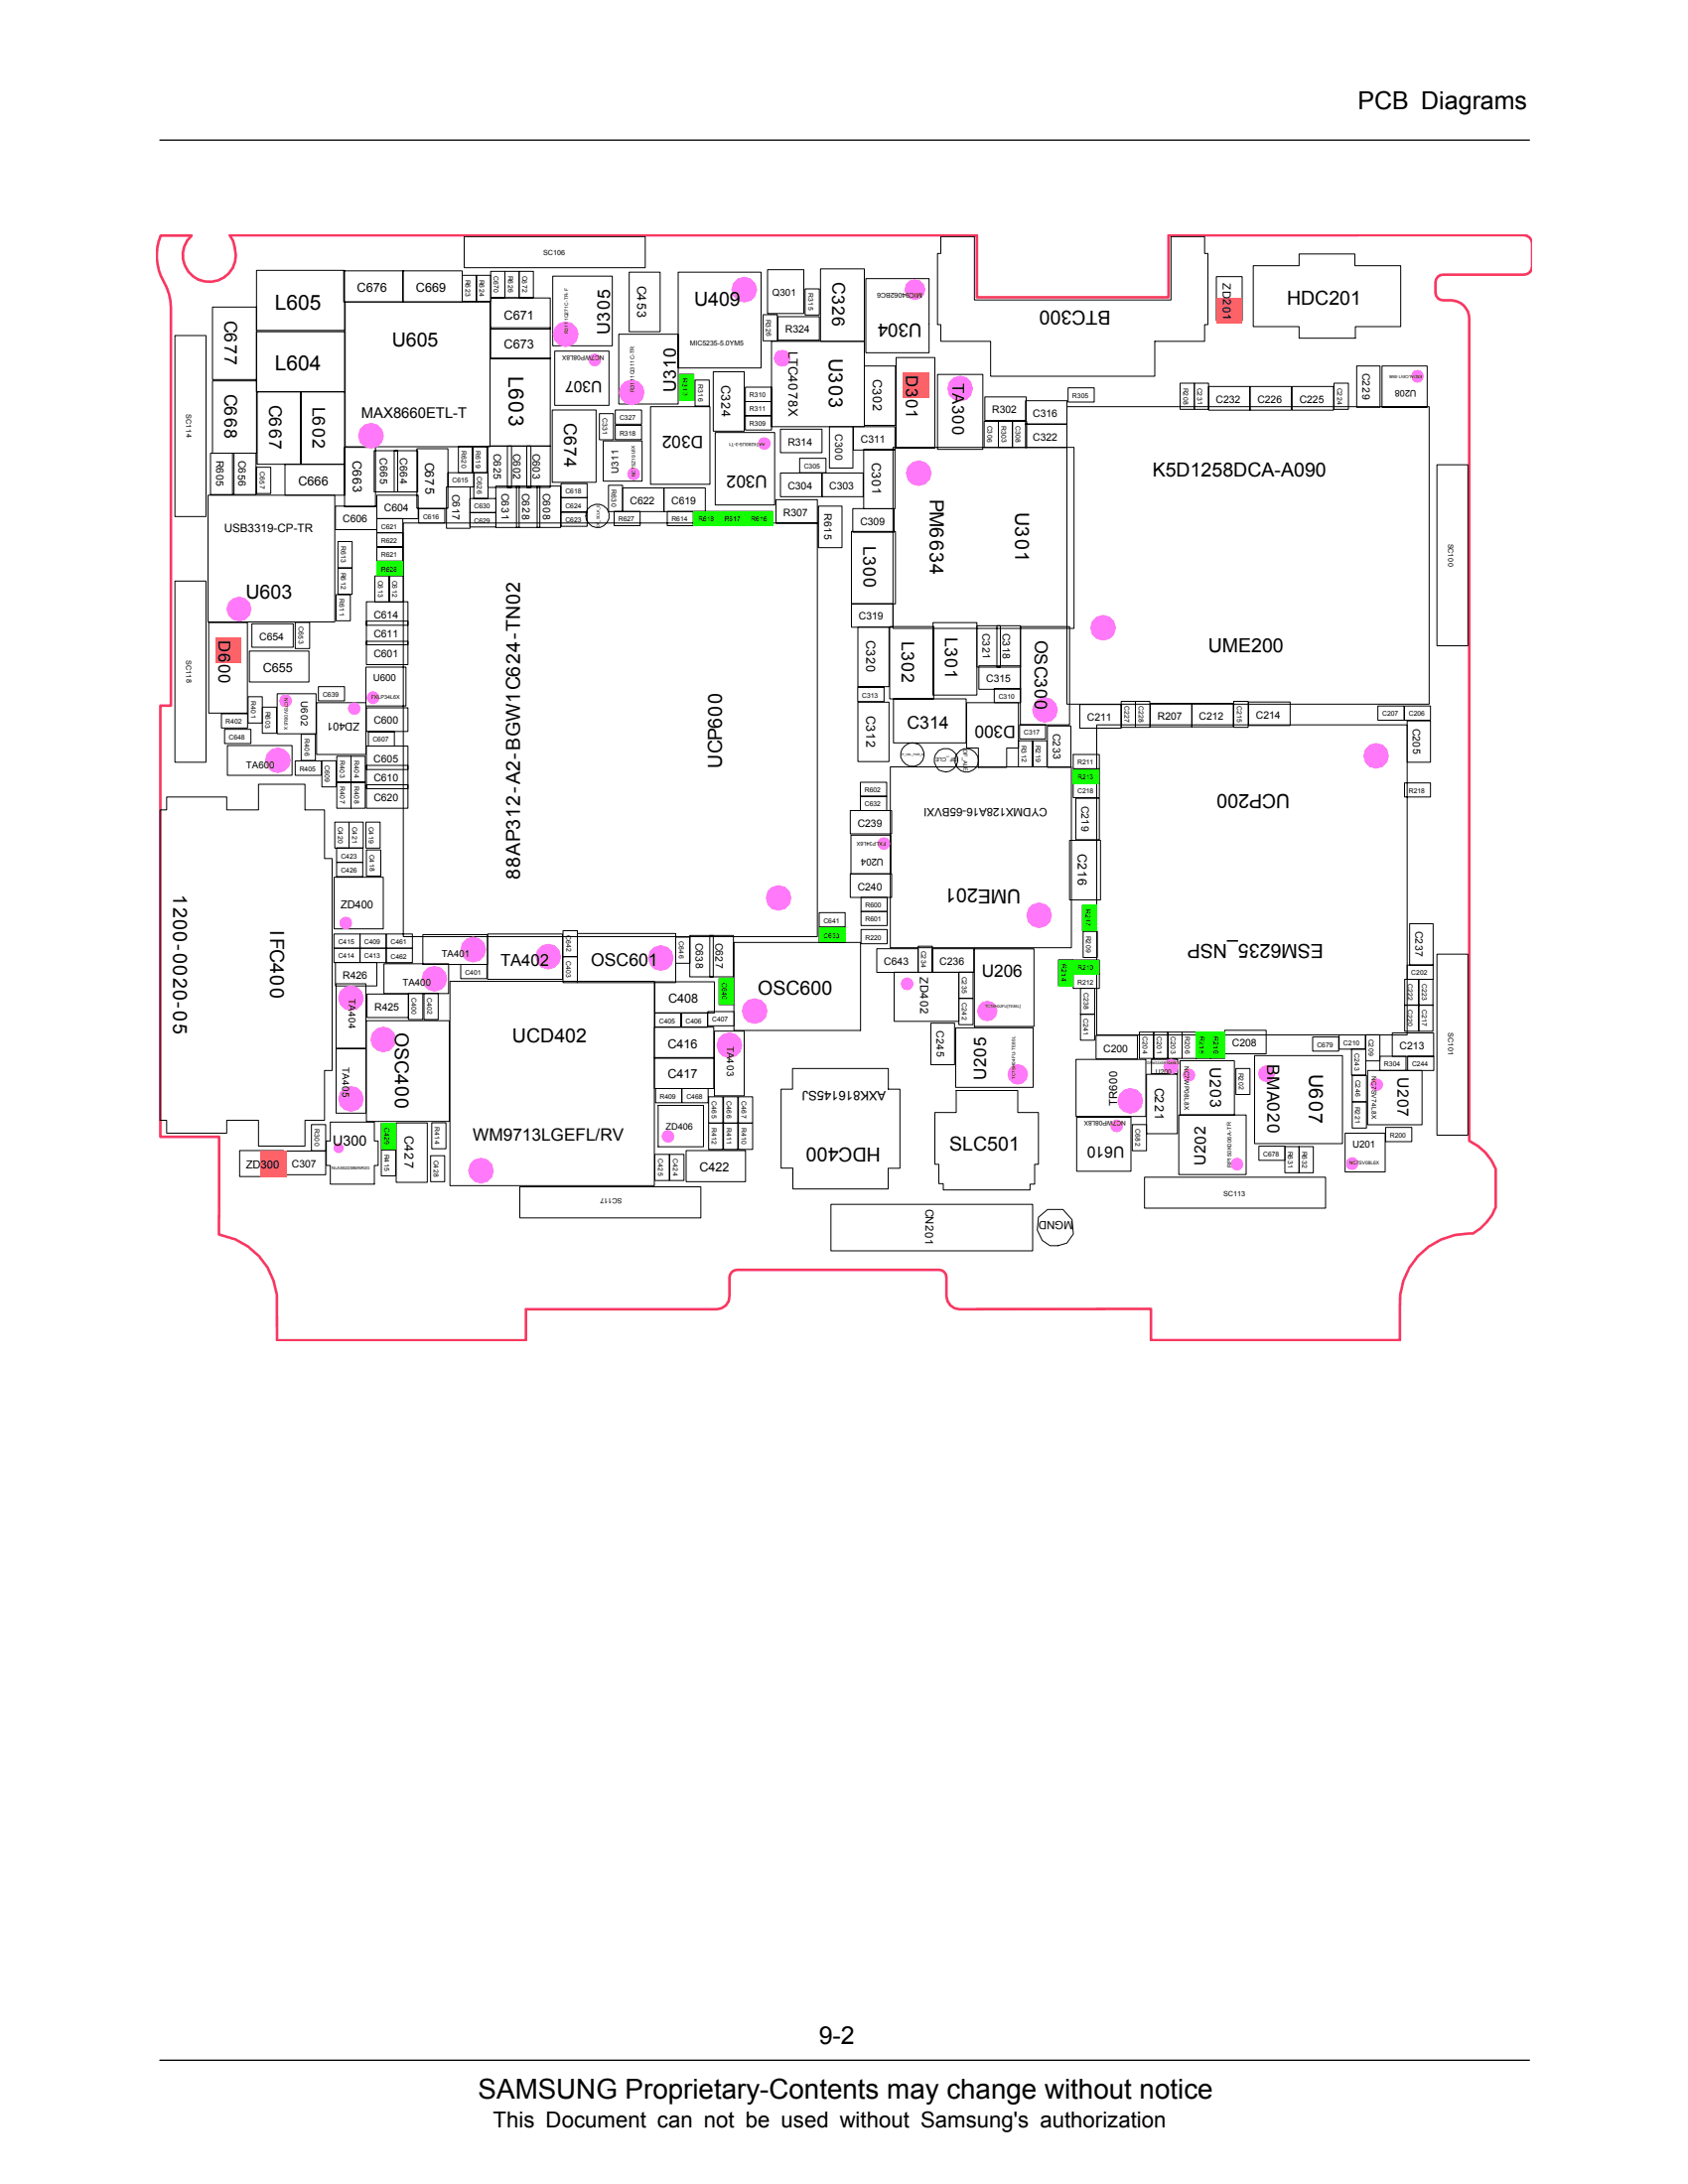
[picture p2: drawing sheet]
<svg xmlns="http://www.w3.org/2000/svg" width="216mm" height="279mm" viewBox="0 0 216 279" stroke-linecap="round" stroke-linejoin="round" font-family="sans-serif">
<path d="M20.4 263.6h175.2" fill="none" stroke="#000" stroke-width=".17"/>
<path d="M20.8 265.5h174.8v9h-174.8z" fill="#fff"/>
<path d="M20.4 17.9h175.2" fill="none" stroke="#000" stroke-width=".17"/>
<path d="M20.6 30.1h3.9a3.4 3.4 0 0 0 1.3 5.8 3.4 3.4 0 0 0 4.2-4.2l-.2-.9-.4-.7h95.5v7.9h24.6v-7.9h45.4a1.09 1.09 0 0 1 1.1 1v3a1.01 1.01 0 0 1-1.1 1h-10.3a.98 .98 0 0 0-1 1v1.3a.98 .98 0 0 0 1 1 3.1 3.1 0 0 1 2.6 .7 2.2 2.2 0 0 1 .7 1.6v105.2a6.6 6.6 0 0 1 3.4 3.6v5a6.8 6.8 0 0 1-2.9 3.3 9 9 0 0 0-9.4 9.7v3.9h-31.8v-4l-24.5 .1a1.7 1.7 0 0 1-1.6-1.7v-2.4a.94 .94 0 0 0-1-.9h-25.8a.98 .98 0 0 0-1 .9v2.4a1.63 1.63 0 0 1-1.6 1.7h-24.4v4h-31.9v-5.8a8.9 8.9 0 0 0-7.4-7.8v-12.5h-7.5v-55.1h1.4v-50.9a7.4 7.4 0 0 0-1.3-4.1 6.8 6.8 0 0 1 0-5.2z" fill="none" stroke="#f8385e" stroke-width=".33"/>
<g fill="none" stroke="#000" stroke-width=".13">
<path d="M27.2 39.3h5.6v9.3h-5.6zM32.8 34.6h11.3v7.7h-11.3zM44 34.6h7.6v4h-7.6zM44.2 38.6h18.5v18.6h-18.5zM51.5 34.6h7.6v4h-7.6zM59.1 35.2h1.8v3.4h-1.8zM59.4 30.3h23.1v3.9h-23.1zM60.9 35.2h1.9v3.4h-1.9zM62.8 34.7h1.8v3.4h-1.8zM62.8 38.1h7.6v4h-7.6zM64.6 34.7h1.8v3.4h-1.8zM66.4 34.7h1.8v3.4h-1.8z"/>
<path d="M70.7 35.3h7.6v8.9h-7.6zM80.5 34.8h3.9v7.6h-3.9zM86.7 34.8h10.6v12.3h-10.6zM98.2 34.5h4.6v5.6h-4.6zM103 37h1.8v3.3h-1.8zM104.9 34.4h5.7v9.3h-5.7zM110.7 35.6h8.1v9.5h-8.1zM120.3 30.3h4.3v8.1h25.2v-8.1h4.3v2.1h.4v9.1h-.4v2.2h-6.4v4.4h-21v-4.4h-6.4v-2.2h-.4v-9.1h.4zM155.6 35.4h3.3v5.6h-3.3zM160.3 34h5.9v-1.5h7.1v1.5h5.9v7.8h-5.8v1.5h-7.2v-1.5h-5.9zM22.4 42.9h4v23.2h-4zM26.9 58h3v5.3h-3z"/>
<path d="M27.2 48.7h5.6v9.3h-5.6zM29.7 58h3v5.3h-3zM32.8 59.8h1.8v3.3h-1.8zM32.8 42.4h11.3v7.7h-11.3zM32.9 50.1h5.6v9.3h-5.6zM36.4 59.4h7.7v4h-7.7zM38.4 50.1h5.7v9.3h-5.7zM44.1 57.2h3.9v7.6h-3.9zM47.9 57.7h3v5.2h-3zM50.4 57.7h3v5.2h-3zM53.3 57.4h4v7.6h-4zM58.6 57.1h1.9v3.4h-1.9z"/>
<path d="M60.5 57.1h1.8v3.4h-1.8zM62.4 57.1h3v5.3h-3zM62.7 45.8h7.7v11.3h-7.7zM62.8 41.9h7.6v4h-7.6zM64.9 57.1h3v5.3h-3zM67.4 57.1h3v5.3h-3zM70.6 52.5h5.6v9.2h-5.6zM71 44.9h6.9v7h-6.9zM76.7 52.9h1.8v3.4h-1.8zM77.2 56.4h4.9v5.2h-4.9zM78.7 52.5h3.4v1.8h-3.4zM78.7 54.4h3.4v1.8h-3.4z"/>
<path d="M79.1 42.8h7.6v8.9h-7.6zM83.2 52h7.6v10h-7.6zM86.9 47.9h1.8v3.3h-1.8zM88.9 48.6h1.8v3.3h-1.8zM91.2 47.6h4v7.6h-4zM91.5 55.3h7.6v9.3h-7.6zM95.3 51.4h3.4v1.8h-3.4zM95.3 49.5h3.4v1.9h-3.4zM95.3 53.2h3.4v1.8h-3.4zM97.6 40.3h1.8v3.3h-1.8zM98.7 43.7h11.9v10.9h-11.9zM99.5 40.5h5.3v3h-5.3z"/>
<path d="M99.8 54.9h5.3v3h-5.3zM102.3 58.6h3.3v1.9h-3.3zM106.1 54.6h3v5.3h-3zM109.2 54.6h5.3v3h-5.3zM110.5 57.5h4v7.6h-4zM110.6 46.8h3.9v7.6h-3.9zM114.2 57.2h23.2v23.2h-23.2zM114.6 45.7h5v11.6h-5zM119.9 47.9h5.8v9.6h-5.8zM125.9 53.9h1.8v3.4h-1.8zM126 50.8h5.3v3h-5.3zM127.7 53.9h1.8v3.4h-1.8z"/>
<path d="M129.5 53.9h1.8v3.4h-1.8zM131.2 54.3h5.3v3h-5.3zM131.2 51.3h5.3v3h-5.3zM136.5 52h46.3v38.1h-46.3zM136.6 49.6h3.4v1.8h-3.4zM150.9 49h1.9v3.4h-1.9zM152.8 49h1.8v3.4h-1.8zM154.6 49.4h5.3v3.1h-5.3zM159.9 49.4h5.3v3.1h-5.3zM165.3 49.4h5.3v3.1h-5.3zM170.6 49h1.9v3.4h-1.9zM173.5 46.8h3v5.3h-3z"/>
<path d="M176.8 46.8h5.7v5.3h-5.7zM183.8 59.5h3.9v23.1h-3.9zM22.4 74.3h4v23.2h-4zM26.6 63.4h16.2v16.2h-16.2zM26.7 79.7h4.9v11.5h-4.9zM32.2 79.8h5.3v3h-5.3zM37.8 79.6h1.8v3.4h-1.8zM42.9 64.7h5.3v3.1h-5.3zM43 76.1h1.8v3.3h-1.8zM43.2 69.3h1.8v3.3h-1.8zM43.2 72.7h1.8v3.3h-1.8zM46.9 77h5.3v3h-5.3z"/>
<path d="M46.9 79.5h5.3v3h-5.3zM47.9 73.7h1.9v3.3h-1.9zM48.2 66.3h3.3v1.9h-3.3zM48.2 63.4h5.3v3h-5.3zM48.2 68.2h3.3v1.8h-3.3zM48.2 70h3.3v1.8h-3.3zM48.2 71.8h3.3v1.8h-3.3zM49.8 73.7h1.8v3.3h-1.8zM51.6 66.9h52.9v52.9h-52.9zM53.6 65.1h3.3v1.8h-3.3zM57.1 62.3h3v5.3h-3zM57.3 60.5h3.3v1.8h-3.3z"/>
<path d="M60.1 63.8h3.3v1.8h-3.3zM60.1 65.6h3.3v1.8h-3.3zM60.6 60.5h1.8v3.3h-1.8zM63.4 62.2h3v5.3h-3zM66.1 62.2h2.9v5.3h-2.9zM68.7 62.2h3v5.3h-3zM71.8 63.7h3.3v1.8h-3.3zM71.8 65.5h3.3v1.8h-3.3zM71.8 61.9h3.3v1.8h-3.3zM77.8 62.1h1.8v3.3h-1.8zM78.5 65.4h3.4v1.8h-3.4zM79.6 62.4h5.3v3h-5.3z"/>
<path d="M84.9 62.4h5.3v3h-5.3zM85.3 65.4h3.4v1.8h-3.4zM88.7 65.4h3.4v1.8h-3.4zM92.1 65.4h3.4v1.8h-3.4zM95.5 65.4h3.3v1.8h-3.3zM99.3 63.9h5.2v3h-5.2zM99.8 60.5h5.3v3h-5.3zM104.7 64.7h3v5.4h-3zM105.1 60.5h5.3v3h-5.3zM108.9 68h5.6v9.3h-5.6zM108.9 77.2h5.3v3h-5.3zM109.1 65.1h5.3v3h-5.3z"/>
<path d="M119.3 79.7h5.6v9.2h-5.6zM28.3 91.3h3.4v1.8h-3.4zM28.7 93.3h3.4v1.8h-3.4zM29.1 95.4h8.3v3.8h-8.3zM31.7 89.1h1.8v3.4h-1.8zM31.9 83.3h7.6v3.9h-7.6zM33.5 90.5h1.9v3.3h-1.9zM35.5 88.8h4.9v5.1h-4.9zM37.8 97.3h3.3v1.9h-3.3zM38.5 93.9h1.8v3.4h-1.8zM40.5 89.9h6.3v6.6h-6.3zM40.7 87.8h3.4v1.9h-3.4z"/>
<path d="M41.2 97.3h1.8v3.4h-1.8zM43.1 96.8h1.8v3.3h-1.8zM44.9 96.8h1.8v3.3h-1.8zM46.8 85.3h5.1v5h-5.1zM46.9 97.9h5.3v3h-5.3zM46.9 95.4h5.3v3h-5.3zM46.9 82h5.3v3h-5.3zM46.9 90.6h5.3v3h-5.3zM47.1 93.6h3.3v1.8h-3.3zM109.7 87.9h3.4v1.8h-3.4zM109.7 89.8h4v7.6h-4zM109.7 80.2h4v7.6h-4z"/>
<path d="M113.8 80.2h5.6v9.2h-5.6zM113.9 98.1h23.1v23.1h-23.1zM114.3 89.4h9.3v5.6h-9.3zM123.6 89.9h6.7v5.8h-1.5v2.5h-3.7v-2.5h-1.5zM124.9 80.1h3.1v5.2h-3.1zM125.2 85.2h5.3v3h-5.3zM127.2 88.1h3.3v1.8h-3.3zM127.5 80.1h3v5.2h-3zM130.3 94.8h1.8v3.3h-1.8zM130.4 92.7h3.3v1.8h-3.3zM130.5 80.2h6.3v12.5h-6.3zM132.1 94.8h1.8v3.3h-1.8z"/>
<path d="M134 92.9h3v5.3h-3zM137.3 98.4h3.3v1.8h-3.3zM137.3 96.5h3.3v1.8h-3.3zM138.1 90.1h5.3v3.1h-5.3zM140.3 92.7h39.7v39.7h-39.7zM143.4 89.7h1.8v3.3h-1.8zM145.2 89.7h1.9v3.3h-1.9zM147.1 90h5.3v3h-5.3zM152.4 90h5.3v3h-5.3zM157.8 89.7h1.8v3.3h-1.8zM159.7 89.8h5.3v3h-5.3zM176.2 90.3h3.4v1.8h-3.4z"/>
<path d="M179.6 90.3h3.4v1.8h-3.4zM180 92.2h3v5.3h-3zM21.3 102h7.7v1.6h4.1v-3.3h5.9v3.3h2.5v6.2h1v27.1h-1v6.4h-2.5v3.3h-5.9v-3.3h-4.1v1.7h-7.7v-1.7h-.8v-39.7h.8zM42.7 119.5h3.4v1.8h-3.4zM42.7 112.2h6.3v6.6h-6.3zM42.8 105.2h1.8v3.3h-1.8zM43.1 110.3h3.3v1.8h-3.3zM43.1 108.5h3.3v1.8h-3.3zM43.1 100.1h1.8v3.3h-1.8zM44.6 105.2h1.9v3.3h-1.9zM44.9 100.1h1.8v3.3h-1.8zM46 119.5h3.4v1.8h-3.4z"/>
<path d="M46.8 105.2h1.8v3.3h-1.8zM46.9 108.7h1.8v3.4h-1.8zM46.9 100.4h5.3v3h-5.3zM49.4 119.5h3.3v1.8h-3.3zM54.1 119.6h8.3v3.8h-8.3zM62.4 119.5h9.5v5.8h-9.5zM72 119.1h1.9v3.3h-1.9zM73.9 119.4h12.5v6.3h-12.5zM86.4 119.9h1.8v3.3h-1.8zM88.2 119.7h3v5.3h-3zM90.8 119.7h3v5.3h-3zM104.8 118.7h3.3v1.8h-3.3z"/>
<path d="M104.8 116.8h3.3v1.8h-3.3zM108.8 111.8h5.2v3h-5.2zM108.8 103.7h5.2v3h-5.2zM108.8 106.8h5.1v5h-5.1zM110 101.9h3.4v1.8h-3.4zM110 100.1h3.4v1.8h-3.4zM110.1 116.6h3.4v1.8h-3.4zM110.1 114.8h3.4v1.8h-3.4zM110.1 118.9h3.4v1.8h-3.4zM136.8 107.5h4v7.6h-4zM137.3 100.2h3.3v1.8h-3.3zM137.6 102.1h3v5.3h-3z"/>
<path d="M138.5 115.8h1.8v3.3h-1.8zM138.5 119.1h1.9v3.4h-1.9zM179.6 100.2h3.4v1.8h-3.4zM180.3 118.2h3v5.3h-3zM42.7 121.3h3.4v1.8h-3.4zM42.9 123.1h5.3v3h-5.3zM43 134.1h3.8v8.3h-3.8zM43 125.9h3.8v8.2h-3.8zM46 121.3h3.4v1.8h-3.4zM46.9 130.6h10.6v12.9h-10.6zM46.9 127.2h5.3v3h-5.3zM49.1 123.3h8.3v3.8h-8.3z"/>
<path d="M49.4 121.3h3.3v1.8h-3.3zM52.2 127.1h1.9v3.3h-1.9zM54.2 127.1h1.8v3.3h-1.8zM57.6 125.5h26.1v26.2h-26.1zM58.9 123.4h3.4v1.8h-3.4zM72 122.4h1.9v3.3h-1.9zM83.7 135.3h7.6v4h-7.6zM83.7 131.4h7.6v4h-7.6zM83.8 125.6h7.6v4h-7.6zM83.8 129.6h3.3v1.8h-3.3zM83.8 139.3h3.4v1.8h-3.4zM87.1 129.6h3.4v1.8h-3.4z"/>
<path d="M87.2 139.3h3.4v1.8h-3.4zM90.5 129.4h3.4v1.8h-3.4zM91.4 131.9h3.8v8.3h-3.8zM92 125.2h1.8v3.3h-1.8zM93.9 120.6h16.2v11.2h-16.2zM101.4 136.7h12.2v2.6h1.5v10.2h-1.5v2.6h-12.2v-2.7h-1.5v-10.1h1.5zM112.1 121.4h5.3v3h-5.3zM114.4 124.4h8.2v6.3h-8.2zM117.4 121.1h1.9v3.3h-1.9zM119.1 130.9h3v5.3h-3zM119.3 121.4h5.2v3h-5.2zM122.2 131.5h9.9v7.6h-9.9z"/>
<path d="M122.3 139.5h7.9v2.8h2.6v6.6h-.5v2.6h-.6v.7h-11.1v-.8h-.5v-2.5h-.5v-6.6h2.7zM122.6 127.7h1.9v3.4h-1.9zM122.6 124.4h1.9v3.3h-1.9zM124.6 121.4h7.6v9.9h-7.6zM135.4 122.8h1.8v3.3h-1.8zM137.3 122.8h3.3v1.8h-3.3zM137.3 124.6h3.3v1.8h-3.3zM137.6 135.5h9v7.3h-9zM138.2 129.7h1.8v3.4h-1.8zM138.2 126.4h1.8v3.4h-1.8zM140.2 132.5h5.3v3h-5.3zM145.7 132h1.9v3.4h-1.9z"/>
<path d="M146.6 137.4h4v7.6h-4zM147.3 135.5h3.3v1.9h-3.3zM147.6 132h1.8v3.4h-1.8zM149.4 132h1.8v3.4h-1.8zM150.9 135.7h7v6.9h-7zM151.2 132h1.8v3.4h-1.8zM153 132h1.8v3.4h-1.8zM154.8 132h1.9v3.4h-1.9zM156.7 131.8h5.2v3h-5.2zM158.1 136.7h1.8v3.3h-1.8zM160.5 135h11.2v11.3h-11.2zM167.9 132.7h3.3v1.8h-3.3z"/>
<path d="M171.3 132.4h3.3v1.8h-3.3zM172.9 134.2h1.8v3.3h-1.8zM173 137.6h1.8v3.3h-1.8zM174.7 132.4h1.8v3.3h-1.8zM174.9 136.9h7v7h-7zM176.5 135.1h3.3v1.8h-3.3zM178.1 132.1h5.3v3h-5.3zM179.7 125.3h1.8v3.3h-1.8zM179.7 128.6h1.8v3.3h-1.8zM180 123.5h3.3v1.8h-3.3zM180 135.1h3.4v1.8h-3.4zM181.5 125.3h1.8v3.3h-1.8z"/>
<path d="M181.5 128.6h1.8v3.3h-1.8zM183.8 122.1h3.9v23.1h-3.9zM30.6 147.2h5.7v3.3h-5.7zM36.4 147.3h5.3v3h-5.3zM39.8 143.9h1.9v3.3h-1.9zM42.2 143.6h5.7v2.4h.5v3.1h-.5v2.4h-5.7v-2.4h-.5v-3.1h.5zM48.8 143.7h1.8v3.3h-1.8zM48.8 147.1h1.8v3.3h-1.8zM50.7 143.7h4v7.6h-4zM55.1 147.8h1.8v3.4h-1.8zM55.2 143.6h1.8v3.4h-1.8zM66.5 151.8h23.1v4h-23.1z"/>
<path d="M83.8 147.7h1.8v3.3h-1.8zM84.2 141.4h5.8v5.3h-5.8zM85.7 147.7h1.8v3.3h-1.8zM87.8 147.2h7.6v4h-7.6zM90.6 143.7h1.9v3.3h-1.9zM90.6 140.3h1.9v3.4h-1.9zM92.5 143.7h1.9v3.3h-1.9zM92.5 140.3h1.9v3.4h-1.9zM94.4 143.7h1.9v3.3h-1.9zM94.4 140.3h1.9v3.4h-1.9zM106.3 154.1h25.8v5.9h-25.8zM132.8 155.7l1.2-1h2l1.1 1.3 .2 1.9-.8 1.1-1.2 .4h-1l-1-.7-.6-1.3z"/>
<path d="M137.7 142.9h7v6.9h-7zM144.8 143.9h1.8v3.3h-1.8zM146.4 150.6h23.1v4h-23.1zM150.8 142.6h8.6v7.7h-8.6zM161 146.6h3.4v1.8h-3.4zM164.3 146.7h1.9v3.3h-1.9zM166.2 146.7h1.8v3.3h-1.8zM172 145h5.2v4.9h-5.2zM173 141h1.8v3.3h-1.8zM177.2 144.2h3.4v1.8h-3.4z"/>
<circle cx="76.4" cy="66" r="1.5"/>
<circle cx="116.7" cy="96.5" r="1.51"/>
<circle cx="121" cy="97.2" r="1.52"/>
<circle cx="123.6" cy="97.3" r="1.52"/>
</g>
<g fill="#13ff00">
<path d="M48.8 143.7h1.8v3.3h-1.8z"/>
<path d="M104.8 118.7h3.3v1.8h-3.3z"/>
<path d="M92 125.2h1.8v3.3h-1.8z"/>
</g>
<g fill="#fc6267">
<path d="M115.4 47.6h3.4v3.3h-3.4z"/>
<path d="M27.5 81.6h3.3v3.3h-3.3z"/>
</g>
<g fill="#ff79fa">
<circle cx="133.6" cy="90.8" r="1.65"/>
<circle cx="49" cy="133" r="1.66"/>
<circle cx="96.5" cy="129.3" r="1.65"/>
<circle cx="84.5" cy="122.6" r="1.66"/>
</g>
<g fill="#13ff00">
<path d="M137.3 122.8h3.3v1.8h-3.3z"/>
<path d="M137.3 98.4h3.3v1.8h-3.3z"/>
<path d="M135.4 122.8h1.8v3.3h-1.8z"/>
<path d="M153 132h1.8v3.4h-1.8z"/>
<path d="M154.8 132h1.9v3.4h-1.9z"/>
<path d="M138.5 115.8h1.8v3.3h-1.8z"/>
<path d="M86.9 47.9h1.9v3.3h-1.9z"/>
<path d="M95.5 65.4h3.3v1.8h-3.3z"/>
<path d="M92.1 65.4h3.4v1.8h-3.4z"/>
<path d="M88.7 65.4h3.4v1.8h-3.4z"/>
<path d="M48.2 71.8h3.3v1.8h-3.3z"/>
</g>
<g fill="#ff79fa">
<circle cx="122.8" cy="49.7" r="1.66"/>
<circle cx="55.6" cy="125.2" r="1.65"/>
<circle cx="60.5" cy="121.5" r="1.65"/>
<circle cx="70.1" cy="122.4" r="1.66"/>
<circle cx="93.3" cy="133.7" r="1.66"/>
<circle cx="44.9" cy="127.7" r="1.65"/>
<circle cx="44.9" cy="140.6" r="1.65"/>
<circle cx="35.5" cy="97.3" r="1.65"/>
<circle cx="144.6" cy="140.8" r="1.65"/>
<circle cx="149.8" cy="136.5" r="1"/>
<circle cx="173" cy="148.9" r=".82"/>
<circle cx="158.2" cy="148.9" r=".83"/>
<circle cx="152.1" cy="137.5" r=".83"/>
<circle cx="113.1" cy="107.9" r=".83"/>
<circle cx="130.2" cy="137.4" r="1.33"/>
<circle cx="126.3" cy="129.3" r="1.32"/>
<circle cx="176.1" cy="138.8" r=".83"/>
<circle cx="181.3" cy="48.1" r=".82"/>
<circle cx="43.3" cy="146.9" r=".67"/>
<circle cx="117.5" cy="60.5" r="1.66"/>
<circle cx="97.7" cy="56.7" r=".83"/>
<circle cx="100.1" cy="45.8" r="1.1"/>
<circle cx="117" cy="37" r="1.34"/>
<circle cx="72.4" cy="42.8" r="1.66"/>
<circle cx="76.1" cy="46.1" r=".83"/>
<circle cx="80.8" cy="50.2" r="1.66"/>
<circle cx="81" cy="60.6" r=".82"/>
<circle cx="95.2" cy="37.1" r="1.66"/>
<circle cx="47.7" cy="89.2" r=".83"/>
<circle cx="36.5" cy="89.7" r=".83"/>
<circle cx="30.6" cy="77.9" r="1.61"/>
<circle cx="47.4" cy="55.7" r="1.66"/>
<circle cx="162" cy="137.4" r="1.09"/>
<circle cx="142.8" cy="144" r=".83"/>
<circle cx="61.5" cy="149.8" r="1.66"/>
<circle cx="176" cy="96.7" r="1.65"/>
<circle cx="99.6" cy="114.9" r="1.65"/>
<circle cx="141.1" cy="80.3" r="1.65"/>
<circle cx="132.9" cy="117.1" r="1.64"/>
</g>
<g fill="#fc6267">
<path d="M155.6 38.1h3.3v3.3h-3.3z"/>
<path d="M33.3 147.2h3.3v3.3h-3.3z"/>
</g>
<g fill="#ff79fa">
<circle cx="44.2" cy="118.1" r=".83"/>
<circle cx="45.3" cy="90.6" r=".83"/>
<circle cx="116" cy="125.9" r=".82"/>
<circle cx="85.4" cy="145.4" r=".83"/>
</g>
<text font-size="3.5" x="61.2" y="268.5">SAMSUNG Proprietary-Contents may change without notice</text>
<g font-size="3.2">
<text x="173.7" y="14">PCB Diagrams</text>
<text x="104.7" y="261.5">9-2</text>
</g>
<text font-size="2.8" x="63.1" y="272.1">This Document can not be used without Samsung's authorization</text>
<g font-size="2.7">
<text x="35.2" y="39.6">L605</text>
<text x="35.2" y="47.4">L604</text>
<text x="65.1" y="48.2" transform="rotate(90 65.1 48.2)">L603</text>
</g>
<g font-size="2.5">
<text x="88.8" y="39.1">U409</text>
<text x="142" y="39.8" transform="rotate(-180 142 39.8)">BTC300</text>
<text x="164.6" y="39">HDC201</text>
<text x="50.1" y="44.3">U605</text>
<text x="106" y="45.9" transform="rotate(90 106 45.9)">U303</text>
<text x="118.9" y="63.9" transform="rotate(90 118.9 63.9)">PM6634</text>
<text x="129.9" y="65.6" transform="rotate(90 129.9 65.6)">U301</text>
<text x="147.4" y="60.9">K5D1258DCA-A090</text>
<text x="31.4" y="76.6">U603</text>
<text x="154.5" y="83.4">UME200</text>
<text x="92.4" y="98.3" transform="rotate(-90 92.4 98.3)">UCP600</text>
<text x="165" y="101.6" transform="rotate(-180 165 101.6)">UCP200</text>
<text x="66.5" y="112.6" transform="rotate(-90 66.5 112.6)">88AP312-A2-BGW1C624-TN02</text>
<text x="130.6" y="113.7" transform="rotate(-180 130.6 113.7)">UME201</text>
<text x="22.2" y="114.5" transform="rotate(90 22.2 114.5)">1200-0020-05</text>
<text x="34.6" y="119" transform="rotate(90 34.6 119)">IFC400</text>
<text x="169.3" y="120.8" transform="rotate(-180 169.3 120.8)">ESM6235_NSP</text>
<text x="96.9" y="127.3">OSC600</text>
<text x="50.5" y="132" transform="rotate(90 50.5 132)">OSC400</text>
<text x="65.5" y="133.3">UCD402</text>
<text x="167.4" y="137.4" transform="rotate(90 167.4 137.4)">U607</text>
<text x="112.6" y="146.9" transform="rotate(-180 112.6 146.9)">HDC400</text>
<text x="121.4" y="147.2">SLC501</text>
</g>
<text font-size="2.4" x="117.9" y="41.4" transform="rotate(-180 117.9 41.4)">U304</text>
<g font-size="2.2">
<text x="28.7" y="41" transform="rotate(90 28.7 41)">C677</text>
<text x="106.5" y="36.1" transform="rotate(90 106.5 36.1)">C326</text>
<text x="78" y="42.7" transform="rotate(-90 78 42.7)">U305</text>
<text x="28.7" y="50.4" transform="rotate(90 28.7 50.4)">C668</text>
<text x="34.4" y="51.8" transform="rotate(90 34.4 51.8)">C667</text>
<text x="40" y="52" transform="rotate(90 40 52)">L602</text>
<text x="86.5" y="50.2" transform="rotate(-90 86.5 50.2)">U310</text>
<text x="72.2" y="54.2" transform="rotate(90 72.2 54.2)">C674</text>
<text x="89.9" y="55.7" transform="rotate(-180 89.9 55.7)">D302</text>
<text x="98.2" y="60.8" transform="rotate(-180 98.2 60.8)">U302</text>
<text x="110.4" y="69.9" transform="rotate(90 110.4 69.9)">L300</text>
<text x="115.3" y="82" transform="rotate(90 115.3 82)">L302</text>
<text x="120.9" y="81.5" transform="rotate(90 120.9 81.5)">L301</text>
<text x="132.4" y="81.9" transform="rotate(90 132.4 81.9)">OSC300</text>
<text x="116" y="93.2">C314</text>
<text x="129.9" y="92.8" transform="rotate(-180 129.9 92.8)">D300</text>
<text x="75.6" y="123.5">OSC601</text>
<text x="125.6" y="125">U206</text>
<text x="162.1" y="136.2" transform="rotate(90 162.1 136.2)">BMA020</text>
<text x="126.1" y="138.2" transform="rotate(-90 126.1 138.2)">U205</text>
<text x="60.5" y="145.9">WM9713LGEFL/RV</text>
</g>
<g font-size="2.1">
<text x="115.9" y="51" transform="rotate(90 115.9 51)">01</text>
<text x="115.9" y="48" transform="rotate(90 115.9 48)">D3</text>
<text x="121.8" y="49.1" transform="rotate(90 121.8 49.1)">TA300</text>
<text x="28" y="82" transform="rotate(90 28 82)">D6</text>
<text x="28" y="84.9" transform="rotate(90 28 84.9)">00</text>
<text x="64" y="123.6">TA402</text>
</g>
<g font-size="2">
<text x="77" y="48.7" transform="rotate(-180 77 48.7)">U307</text>
<text x="154.7" y="136.6" transform="rotate(90 154.7 136.6)">U203</text>
<text x="178.8" y="137.8" transform="rotate(90 178.8 137.8)">U207</text>
<text x="143.8" y="146.7" transform="rotate(-180 143.8 146.7)">U610</text>
<text x="154.2" y="149.1" transform="rotate(-90 154.2 149.1)">U202</text>
</g>
<text font-size="1.9" x="46.2" y="53.4">MAX8660ETL-T</text>
<text font-size="1.8" x="42.6" y="146.5">U300</text>
<text font-size="1.7" x="113.3" y="139.6" transform="rotate(-180 113.3 139.6)">AXK816145SJ</text>
<g font-size="1.6">
<text x="45.7" y="37.4">C676</text>
<text x="53.2" y="37.4">C669</text>
<text x="64.5" y="40.8">C671</text>
<text x="81.5" y="36.5" transform="rotate(90 81.5 36.5)">C453</text>
<text x="64.5" y="44.6">C673</text>
<text x="100.9" y="45" transform="rotate(90 100.9 45)">LTC4078X</text>
<text x="92.3" y="49.3" transform="rotate(90 92.3 49.3)">C324</text>
<text x="111.7" y="48.5" transform="rotate(90 111.7 48.5)">C302</text>
<text x="45.1" y="58.9" transform="rotate(90 45.1 58.9)">C663</text>
<text x="54.4" y="59.1" transform="rotate(90 54.4 59.1)">C675</text>
<text x="111.5" y="59.2" transform="rotate(90 111.5 59.2)">C301</text>
<text x="38.2" y="62.1">C666</text>
<text x="110.8" y="81.9" transform="rotate(90 110.8 81.9)">C320</text>
<text x="33.6" y="86">C655</text>
<text x="110.8" y="91.5" transform="rotate(90 110.8 91.5)">C312</text>
<text x="137.9" y="109.2" transform="rotate(90 137.9 109.2)">C216</text>
<text x="85.5" y="128.3">C408</text>
<text x="85.4" y="134.1">C416</text>
<text x="85.4" y="138">C417</text>
<text x="147.7" y="139.1" transform="rotate(90 147.7 139.1)">C221</text>
<text x="51.8" y="145.4" transform="rotate(90 51.8 145.4)">C427</text>
<text x="89.5" y="149.9">C422</text>
</g>
<g font-size="1.5">
<text x="28.7" y="68.1">USB3319-CP-TR</text>
<text x="133.9" y="103.4" transform="rotate(-180 133.9 103.4)">CYDMX128A16-65BVXI</text>
</g>
<g font-size="1.4">
<text x="156.4" y="36.2" transform="rotate(90 156.4 36.2)">ZD</text>
<text x="156.4" y="38.3" transform="rotate(90 156.4 38.3)">201</text>
<text x="46" y="92.4" transform="rotate(-180 46 92.4)">ZD401</text>
<text x="43.6" y="116.1">ZD400</text>
<text x="117.7" y="125" transform="rotate(90 117.7 125)">ZD402</text>
<text x="142.9" y="141.5" transform="rotate(-90 142.9 141.5)">TR600</text>
<text x="31.5" y="149.5">ZD300</text>
<text x="118.4" y="154.6" transform="rotate(90 118.4 154.6)">CN201</text>
<text x="137.2" y="156.2" transform="rotate(-180 137.2 156.2)">MGND</text>
</g>
<g font-size="1.3">
<text x="100.4" y="42.6">R324</text>
<text x="174.3" y="47.8" transform="rotate(90 174.3 47.8)">C229</text>
<text x="126.9" y="52.9">R302</text>
<text x="132.1" y="53.3">C316</text>
<text x="155.5" y="51.5">C232</text>
<text x="160.8" y="51.5">C226</text>
<text x="166.2" y="51.5">C225</text>
<text x="27.7" y="58.9" transform="rotate(90 27.7 58.9)">R605</text>
<text x="30.5" y="58.9" transform="rotate(90 30.5 58.9)">C656</text>
<text x="48.6" y="58.6" transform="rotate(90 48.6 58.6)">C665</text>
<text x="51.2" y="58.6" transform="rotate(90 51.2 58.6)">C664</text>
<text x="63.2" y="58" transform="rotate(90 63.2 58)">C625</text>
<text x="65.6" y="58" transform="rotate(90 65.6 58)">C602</text>
<text x="68.1" y="58" transform="rotate(90 68.1 58)">C603</text>
<text x="100.8" y="57">R314</text>
<text x="106.8" y="55.5" transform="rotate(90 106.8 55.5)">C300</text>
<text x="110.1" y="56.7">C311</text>
<text x="132.1" y="56.3">C322</text>
<text x="49.1" y="65.4">C604</text>
<text x="57.9" y="63.2" transform="rotate(90 57.9 63.2)">C617</text>
<text x="64.2" y="63.1" transform="rotate(90 64.2 63.1)">C631</text>
<text x="66.8" y="63.1" transform="rotate(90 66.8 63.1)">C628</text>
<text x="69.4" y="63.1" transform="rotate(90 69.4 63.1)">C608</text>
<text x="80.6" y="64.5">C622</text>
<text x="85.9" y="64.5">C619</text>
<text x="100.2" y="66">R307</text>
<text x="100.8" y="62.6">C304</text>
<text x="105.4" y="65.7" transform="rotate(90 105.4 65.7)">R615</text>
<text x="106.1" y="62.6">C303</text>
<text x="43.8" y="66.8">C606</text>
<text x="110" y="67.2">C309</text>
<text x="33.2" y="81.9">C654</text>
<text x="47.8" y="81.5">C611</text>
<text x="47.8" y="79.1">C614</text>
<text x="109.8" y="79.3">C319</text>
<text x="125.7" y="81" transform="rotate(90 125.7 81)">C321</text>
<text x="128.2" y="81" transform="rotate(90 128.2 81)">C318</text>
<text x="47.8" y="84.1">C601</text>
<text x="126.1" y="87.2">C315</text>
<text x="47.8" y="92.6">C600</text>
<text x="134.7" y="93.8" transform="rotate(90 134.7 93.8)">C233</text>
<text x="139" y="92.2">C211</text>
<text x="148.1" y="92.1">R207</text>
<text x="153.4" y="92.1">C212</text>
<text x="160.6" y="91.9">C214</text>
<text x="180.7" y="93.2" transform="rotate(90 180.7 93.2)">C205</text>
<text x="47.8" y="97.5">C605</text>
<text x="47.8" y="100">C610</text>
<text x="47.8" y="102.5">C620</text>
<text x="109.7" y="105.8">C239</text>
<text x="138.3" y="103.1" transform="rotate(90 138.3 103.1)">C219</text>
<text x="109.7" y="113.9">C240</text>
<text x="181" y="119.1" transform="rotate(90 181 119.1)">C237</text>
<text x="43.8" y="125.2">R426</text>
<text x="89" y="120.6" transform="rotate(90 89 120.6)">C638</text>
<text x="91.5" y="120.6" transform="rotate(90 91.5 120.6)">C627</text>
<text x="113.1" y="123.5">C643</text>
<text x="120.2" y="123.5">C236</text>
<text x="47.9" y="129.2">R425</text>
<text x="119.8" y="131.8" transform="rotate(90 119.8 131.8)">C245</text>
<text x="141.1" y="134.6">C200</text>
<text x="157.6" y="133.9">C208</text>
<text x="179" y="134.2">C213</text>
<text x="37.3" y="149.4">C307</text>
</g>
<g font-size="1.2">
<text x="98.8" y="37.8">Q301</text>
<text x="181.2" y="50" transform="rotate(-180 181.2 50)">U208</text>
<text x="79.1" y="60.6" transform="rotate(-90 79.1 60.6)">U311</text>
<text x="38.5" y="89.7" transform="rotate(90 38.5 89.7)">U602</text>
<text x="47.7" y="87.1">U600</text>
<text x="31.5" y="98.2">TA600</text>
<text x="113" y="109.9" transform="rotate(-180 113 109.9)">U204</text>
<text x="56.5" y="122.4">TA401</text>
<text x="44.6" y="127.8" transform="rotate(90 44.6 127.8)">TA404</text>
<text x="51.5" y="126.2">TA400</text>
<text x="43.8" y="136.5" transform="rotate(90 43.8 136.5)">TA405</text>
<text x="93" y="133.8" transform="rotate(90 93 133.8)">TA403</text>
<text x="85.2" y="144.6">ZD406</text>
<text x="173" y="146.7">U201</text>
</g>
<g font-size=".9">
<text x="59.5" y="35.8" transform="rotate(90 59.5 35.8)">R623</text>
<text x="61.3" y="35.8" transform="rotate(90 61.3 35.8)">R624</text>
<text x="63.2" y="35.3" transform="rotate(90 63.2 35.3)">C670</text>
<text x="65" y="35.3" transform="rotate(90 65 35.3)">R626</text>
<text x="66.8" y="35.3" transform="rotate(90 66.8 35.3)">C672</text>
<text x="69.5" y="32.7">SC106</text>
<text x="98" y="40.8" transform="rotate(90 98 40.8)">R326</text>
<text x="103.4" y="37.5" transform="rotate(90 103.4 37.5)">R315</text>
<text x="118" y="37.5" transform="rotate(-180 118 37.5)">MIC94062BC6</text>
<text x="88.2" y="44.2">MIC5235-5.0YM5</text>
<text x="23.8" y="53" transform="rotate(90 23.8 53)">SC114</text>
<text x="77.1" y="53.5" transform="rotate(90 77.1 53.5)">C331</text>
<text x="79.2" y="53.7">C327</text>
<text x="87.3" y="48.4" transform="rotate(90 87.3 48.4)">R313</text>
<text x="89.3" y="49.2" transform="rotate(90 89.3 49.2)">R316</text>
<text x="95.9" y="50.8">R310</text>
<text x="95.9" y="52.6">R311</text>
<text x="137.2" y="50.9">R305</text>
<text x="151.4" y="49.6" transform="rotate(90 151.4 49.6)">R208</text>
<text x="153.2" y="49.6" transform="rotate(90 153.2 49.6)">C231</text>
<text x="171" y="49.6" transform="rotate(90 171 49.6)">C224</text>
<text x="59" y="57.7" transform="rotate(90 59 57.7)">R620</text>
<text x="60.9" y="57.7" transform="rotate(90 60.9 57.7)">R619</text>
<text x="79.2" y="55.7">R318</text>
<text x="95.9" y="54.5">R309</text>
<text x="102.8" y="59.9">C305</text>
<text x="126.3" y="54.5" transform="rotate(90 126.3 54.5)">C306</text>
<text x="128.1" y="54.5" transform="rotate(90 128.1 54.5)">R303</text>
<text x="129.9" y="54.5" transform="rotate(90 129.9 54.5)">C308</text>
<text x="33.2" y="60.3" transform="rotate(90 33.2 60.3)">C657</text>
<text x="57.8" y="61.8">C615</text>
<text x="60.6" y="65">C630</text>
<text x="61" y="61" transform="rotate(90 61 61)">C626</text>
<text x="72.3" y="63.2">C618</text>
<text x="72.3" y="65">C624</text>
<text x="78.2" y="62.7" transform="rotate(90 78.2 62.7)">R630</text>
<text x="43.6" y="69.9" transform="rotate(90 43.6 69.9)">R613</text>
<text x="48.7" y="67.6">C621</text>
<text x="48.7" y="71.3">R621</text>
<text x="48.7" y="69.4">R622</text>
<text x="54.1" y="66.4">C616</text>
<text x="60.6" y="66.9">C629</text>
<text x="72.3" y="66.8">C623</text>
<text x="79.1" y="66.7">R627</text>
<text x="85.9" y="66.7">R614</text>
<text x="89.3" y="66.7">R618</text>
<text x="92.7" y="66.7">R617</text>
<text x="96.1" y="66.7">R616</text>
<text x="185.2" y="69.6" transform="rotate(90 185.2 69.6)">SC100</text>
<text x="43.4" y="76.6" transform="rotate(90 43.4 76.6)">R611</text>
<text x="43.6" y="73.2" transform="rotate(90 43.6 73.2)">R612</text>
<text x="48.4" y="74.2" transform="rotate(90 48.4 74.2)">C613</text>
<text x="48.7" y="73.1">R628</text>
<text x="50.2" y="74.2" transform="rotate(90 50.2 74.2)">C612</text>
<text x="38.2" y="80.2" transform="rotate(90 38.2 80.2)">C653</text>
<text x="23.8" y="84.4" transform="rotate(90 23.8 84.4)">SC118</text>
<text x="32.1" y="89.7" transform="rotate(90 32.1 89.7)">R401</text>
<text x="41.3" y="89.1">C639</text>
<text x="110.3" y="89.2">C313</text>
<text x="127.7" y="89.4">C310</text>
<text x="28.9" y="92.6">R402</text>
<text x="29.3" y="94.6">C648</text>
<text x="34" y="91" transform="rotate(90 34 91)">R603</text>
<text x="38.9" y="94.5" transform="rotate(90 38.9 94.5)">R406</text>
<text x="47.7" y="94.9">C607</text>
<text x="130.7" y="95.3" transform="rotate(90 130.7 95.3)">R312</text>
<text x="131" y="94">C317</text>
<text x="132.5" y="95.3" transform="rotate(90 132.5 95.3)">R219</text>
<text x="143.8" y="90.3" transform="rotate(90 143.8 90.3)">C227</text>
<text x="145.6" y="90.3" transform="rotate(90 145.6 90.3)">C228</text>
<text x="158.2" y="90.3" transform="rotate(90 158.2 90.3)">C215</text>
<text x="176.8" y="91.6">C207</text>
<text x="180.2" y="91.6">C206</text>
<text x="38.3" y="98.7">R405</text>
<text x="41.6" y="97.9" transform="rotate(90 41.6 97.9)">C609</text>
<text x="43.5" y="97.3" transform="rotate(90 43.5 97.3)">R403</text>
<text x="43.5" y="100.6" transform="rotate(90 43.5 100.6)">R407</text>
<text x="45.3" y="97.3" transform="rotate(90 45.3 97.3)">R404</text>
<text x="45.3" y="100.6" transform="rotate(90 45.3 100.6)">R408</text>
<text x="110.6" y="101.4">R602</text>
<text x="137.8" y="101.5">C218</text>
<text x="137.8" y="97.8">R211</text>
<text x="137.8" y="99.7">R213</text>
<text x="180.2" y="101.4">R218</text>
<text x="43.2" y="105.7" transform="rotate(90 43.2 105.7)">C420</text>
<text x="45.1" y="105.7" transform="rotate(90 45.1 105.7)">C421</text>
<text x="47.2" y="105.7" transform="rotate(90 47.2 105.7)">C419</text>
<text x="110.6" y="103.2">C632</text>
<text x="43.6" y="109.8">C423</text>
<text x="43.6" y="111.6">C426</text>
<text x="47.3" y="109.3" transform="rotate(90 47.3 109.3)">C418</text>
<text x="72.4" y="119.6" transform="rotate(90 72.4 119.6)">C642</text>
<text x="105.3" y="120">C633</text>
<text x="105.3" y="118">C641</text>
<text x="110.7" y="116.1">R600</text>
<text x="110.7" y="117.9">R601</text>
<text x="138.9" y="116.3" transform="rotate(90 138.9 116.3)">R217</text>
<text x="138.9" y="119.7" transform="rotate(90 138.9 119.7)">R209</text>
<text x="43.3" y="122.6">C414</text>
<text x="43.3" y="120.8">C415</text>
<text x="46.6" y="120.8">C409</text>
<text x="46.6" y="122.6">C413</text>
<text x="50" y="120.8">C461</text>
<text x="50" y="122.6">C462</text>
<text x="59.5" y="124.7">C401</text>
<text x="72.4" y="122.9" transform="rotate(90 72.4 122.9)">C403</text>
<text x="86.8" y="120.4" transform="rotate(90 86.8 120.4)">C646</text>
<text x="92.4" y="125.7" transform="rotate(90 92.4 125.7)">C640</text>
<text x="110.7" y="120.2">R220</text>
<text x="117.8" y="121.6" transform="rotate(90 117.8 121.6)">C234</text>
<text x="123.1" y="124.9" transform="rotate(90 123.1 124.9)">C235</text>
<text x="135.8" y="123.3" transform="rotate(90 135.8 123.3)">R214</text>
<text x="137.8" y="124.1">R210</text>
<text x="137.8" y="125.9">R212</text>
<text x="180.1" y="125.8" transform="rotate(90 180.1 125.8)">C222</text>
<text x="180.5" y="124.8">C202</text>
<text x="181.9" y="125.8" transform="rotate(90 181.9 125.8)">C223</text>
<text x="52.7" y="127.6" transform="rotate(90 52.7 127.6)">C400</text>
<text x="54.7" y="127.6" transform="rotate(90 54.7 127.6)">C402</text>
<text x="84.3" y="130.9">C405</text>
<text x="87.7" y="130.9">C406</text>
<text x="91.1" y="130.7">C407</text>
<text x="123.1" y="128.3" transform="rotate(90 123.1 128.3)">C242</text>
<text x="138.6" y="130.3" transform="rotate(90 138.6 130.3)">C241</text>
<text x="138.6" y="127" transform="rotate(90 138.6 127)">C238</text>
<text x="180" y="129.1" transform="rotate(90 180 129.1)">C220</text>
<text x="181.9" y="129.1" transform="rotate(90 181.9 129.1)">C217</text>
<text x="146.2" y="132.6" transform="rotate(90 146.2 132.6)">C204</text>
<text x="147.8" y="137.4">U200</text>
<text x="148" y="132.6" transform="rotate(90 148 132.6)">C201</text>
<text x="149.8" y="132.6" transform="rotate(90 149.8 132.6)">C203</text>
<text x="151.6" y="132.6" transform="rotate(90 151.6 132.6)">R206</text>
<text x="153.4" y="132.6" transform="rotate(90 153.4 132.6)">R215</text>
<text x="155.2" y="132.6" transform="rotate(90 155.2 132.6)">R216</text>
<text x="158.5" y="137.2" transform="rotate(90 158.5 137.2)">R202</text>
<text x="168.4" y="133.9">C679</text>
<text x="171.8" y="133.7">C210</text>
<text x="173.3" y="134.7" transform="rotate(90 173.3 134.7)">C243</text>
<text x="175.1" y="132.9" transform="rotate(90 175.1 132.9)">C209</text>
<text x="177" y="136.4">R304</text>
<text x="180.6" y="136.4">C244</text>
<text x="185.2" y="132.1" transform="rotate(90 185.2 132.1)">SC101</text>
<text x="84.4" y="140.5">R409</text>
<text x="87.8" y="140.5">C468</text>
<text x="91" y="140.9" transform="rotate(90 91 140.9)">C465</text>
<text x="92.9" y="140.9" transform="rotate(90 92.9 140.9)">C466</text>
<text x="94.8" y="140.9" transform="rotate(90 94.8 140.9)">C467</text>
<text x="173.4" y="141.5" transform="rotate(90 173.4 141.5)">R221</text>
<text x="173.4" y="138.2" transform="rotate(90 173.4 138.2)">C246</text>
<text x="40.2" y="144.4" transform="rotate(90 40.2 144.4)">R300</text>
<text x="49.2" y="144.3" transform="rotate(90 49.2 144.3)">C429</text>
<text x="49.2" y="147.7" transform="rotate(90 49.2 147.7)">R415</text>
<text x="55.5" y="148.4" transform="rotate(90 55.5 148.4)">C428</text>
<text x="55.6" y="144.2" transform="rotate(90 55.6 144.2)">R414</text>
<text x="84.2" y="148.2" transform="rotate(90 84.2 148.2)">C425</text>
<text x="86.1" y="148.2" transform="rotate(90 86.1 148.2)">C424</text>
<text x="91" y="144.3" transform="rotate(90 91 144.3)">R412</text>
<text x="92.9" y="144.3" transform="rotate(90 92.9 144.3)">R411</text>
<text x="94.8" y="144.3" transform="rotate(90 94.8 144.3)">R410</text>
<text x="145.2" y="144.4" transform="rotate(90 145.2 144.4)">C682</text>
<text x="161.6" y="147.9">C678</text>
<text x="164.8" y="147.3" transform="rotate(90 164.8 147.3)">R631</text>
<text x="166.6" y="147.3" transform="rotate(90 166.6 147.3)">R632</text>
<text x="177.8" y="145.5">R200</text>
<text x="79.6" y="153.3" transform="rotate(-180 79.6 153.3)">SC117</text>
<text x="156.5" y="153">SC113</text>
</g>
<g font-size=".8">
<text x="77.3" y="45.4" transform="rotate(-180 77.3 45.4)">NC7WP08L8X</text>
<text x="151.5" y="136.3" transform="rotate(90 151.5 136.3)">NC7WP08L8X</text>
<text x="175.5" y="137.7" transform="rotate(90 175.5 137.7)">NC7SV74L8X</text>
<text x="144" y="143.4" transform="rotate(-180 144 143.4)">NC7WP08L8X</text>
</g>
<g font-size=".7">
<text x="81.1" y="50.2" transform="rotate(-90 81.1 50.2)">R3111Q311C-TR</text>
<text x="47.5" y="89.4">FXLP34L6X</text>
<text x="123.2" y="95.9" transform="rotate(90 123.2 95.9)">DF_AL</text>
<text x="122.4" y="96.9" transform="rotate(-180 122.4 96.9)">DF_CLE</text>
<text x="123.2" y="98.2" transform="rotate(90 123.2 98.2)">E</text>
<text x="113.3" y="107.7" transform="rotate(-180 113.3 107.7)">FXLP34L6X</text>
<text x="157.5" y="149.4" transform="rotate(-90 157.5 149.4)">RP150K006A-TR</text>
</g>
<g font-size=".6">
<text x="72.6" y="42.7" transform="rotate(-90 72.6 42.7)">R3111Q271C-TR-F</text>
<text x="97.9" y="56.6" transform="rotate(-180 97.9 56.6)">AAT4280IJS-3-T1</text>
<text x="81.2" y="61" transform="rotate(-90 81.2 61)">NC7SZ19L6X</text>
<text x="36.4" y="89.3" transform="rotate(90 36.4 89.3)">NC7SV08L6X</text>
<text x="129.9" y="138.1" transform="rotate(-90 129.9 138.1)">TC7SH04FU-TE85L</text>
<text x="172.6" y="148.9">NC7SV08L6X</text>
</g>
<g font-size=".5">
<text x="181.9" y="48" transform="rotate(-180 181.9 48)">ESDALC6V1-5M6</text>
<text x="76.7" y="67.4" transform="rotate(-90 76.7 67.4)">DF_SCLK_E</text>
<text x="125.9" y="128.9">’TC7SH32FU[TE85L]’</text>
<text x="146.7" y="136.1">GRM33X5R104K6.3</text>
<text x="42.5" y="149.6">NLAS5223BMNR2G</text>
</g>
<text font-size=".4" x="115.2" y="96.7">TP_CBL_PWR_N</text>
</svg>
